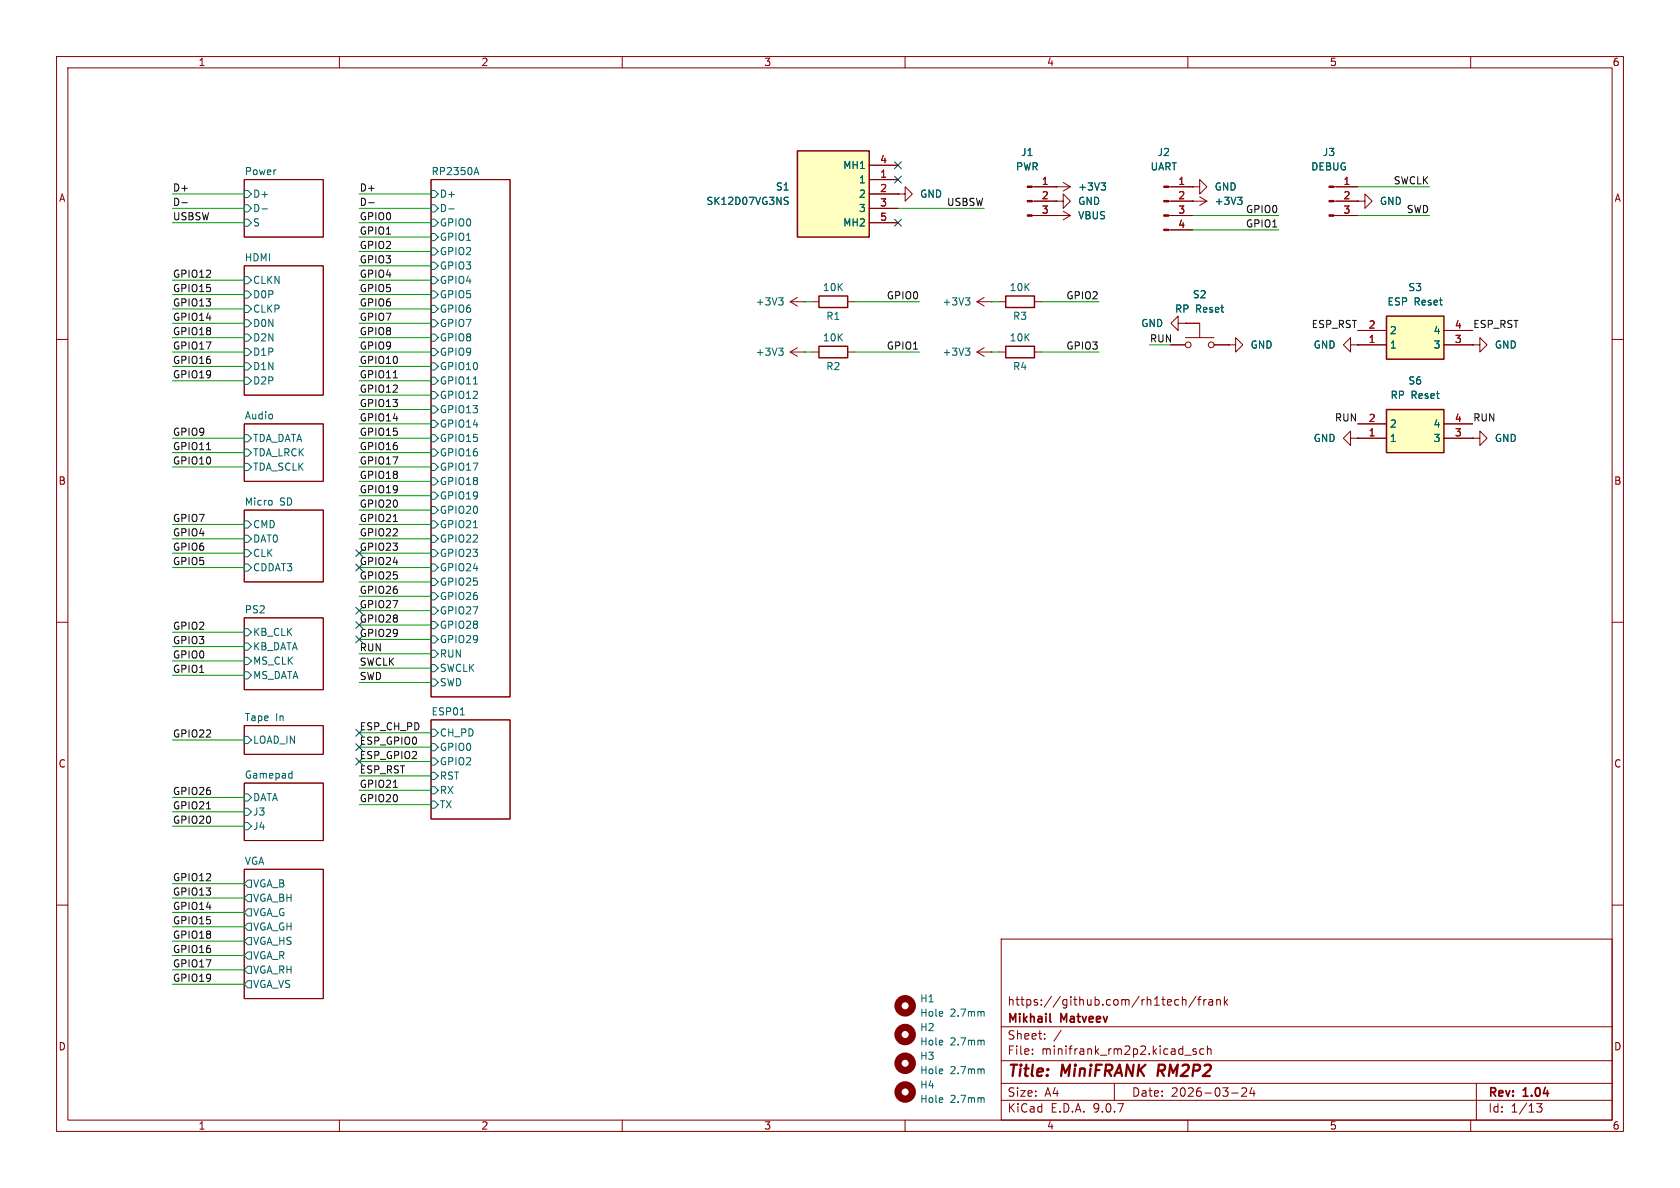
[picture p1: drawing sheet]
<svg xmlns="http://www.w3.org/2000/svg" width="297mm" height="210mm" viewBox="0 0 297 210" stroke-linecap="round" stroke-linejoin="round" font-family="sans-serif">
<g fill="none" stroke="#840000" stroke-width=".18">
<path d="M10 10h277v190h-277zM12 12h273v186h-273zM60 10v2M110 10v2M160 10v2M210 10v2M260 10v2M43.2 31.8h13.9v10.1h-13.9zM76.2 31.8h14v91.4h-14zM240 35.6h1.3v-1.3l1.3 1.3-1.3 1.2v-1.2M240 35.6h.1M43.2 47h13.9v22.9h-13.9z"/>
<path d="M10 60h2M43.2 74.9h13.9v10.2h-13.9zM176.5 62.2h1.3M182.9 62.2h1.2M285 60h2M43.2 90.2h13.9v12.7h-13.9zM10 110h2M43.2 109.2h13.9v12.7h-13.9zM285 110h2M43.2 128.3h13.9v5.1h-13.9zM43.2 138.4h13.9v10.2h-13.9zM76.2 127.3h14v17.5h-14z"/>
<path d="M43.2 153.7h13.9v22.8h-13.9zM10 160h2M177 166h108v32h-108zM208 176.7l.4 .1M208.4 177.6l-.4 .1M209 176.8l.2-.1 .4 .1 .1 .9M209 176.2v1.5M211.5 176.1l-1.3 2M211.7 176.7h.6M212.3 176.2l-.3 .2v1.3M212.8 176.7v1M213.2 176.7l-.2 .1-.2 .2"/>
<path d="M213.7 176.8h.6l.1 .9M214.4 177.1h-.5a.29 .29 0 0 0-.2 .3 .29 .29 0 0 0 .2 .3l.5-.1M215.1 176.8l.2-.1 .4 .1v.9M215.1 176.7v1M216.5 176.2v1.5M216.6 177.1l.4 .6M217 176.7l-.5 .6M285 160h2M60 198v2M110 198v2M160 198v2M177 194.5h108"/>
<path d="M177 191.5h108M177 187.5h108M177 181.5h108M182.5 186.3v.1M182.5 185.5v.1M184.7 183.6v.1M184.7 182.8v.1M187.6 182.1l-1.3 2M197 191.5v3M209.5 186.5h1.1M210 198v2M211.5 185.5l-.4-.1-.2 .2 .1 .2 .5 .2v.3h-.6"/>
<path d="M212.8 185.5l-.4-.1-.3 .3v.4l.1 .2h.6M213.5 185.5l.2-.1 .3 .1 .1 .9M213.5 184.9v1.5M217.7 193.2h1.2M219.5 192.4l.6-.1 .2 .1 .1 .3-.9 1.1h.9M221.3 192.2l-.3 1.1h.9M221.7 192.8v1M260 198v2M261 191.5v6.5M271.7 195.1h.9l-.5 .6 .4 .1v.7l-.2 .1-.6-.1"/>
</g>
<path d="M204.9 188.2l-.3 2" fill="none" stroke="#840000" stroke-width=".4"/>
<path d="M185.6 180.5l.2 .2" fill="none" stroke="#840000" stroke-width=".3"/>
<g fill="none" stroke="#006464" stroke-width=".18">
<path d="M43.2 33.7h.6l.6 .6-.6 .6h-.6zM43.2 36.2h.6l.6 .6-.6 .7h-.6zM43.2 38.7h.6l.6 .7-.6 .6h-.6zM46.3 36.9h1M76.2 33.7h.6l.7 .6-.7 .6h-.6zM76.2 36.2h.6l.7 .6-.7 .7h-.6zM76.2 38.7h.6l.7 .7-.7 .6h-.6zM79.3 36.9h1M83.9 30.5h.6M84.2 29.6l.4 1.3M43.2 48.9h.6l.6 .6-.6 .7h-.6zM43.2 51.4h.6l.6 .7-.6 .6h-.6z"/>
<path d="M43.2 54h.6l.6 .6-.6 .6h-.6zM43.2 56.5h.6l.6 .7-.6 .6h-.6zM43.2 59.1h.6l.6 .6-.6 .6h-.6zM76.2 41.3h.6l.7 .6-.7 .6h-.6zM76.2 43.8h.6l.7 .7-.7 .6h-.6zM76.2 46.4h.6l.7 .6-.7 .6h-.6zM76.2 48.9h.6l.7 .6-.7 .7h-.6zM76.2 51.4h.6l.7 .7-.7 .6h-.6zM76.2 54h.6l.7 .6-.7 .6h-.6zM76.2 56.5h.6l.7 .7-.7 .6h-.6zM76.2 59.1h.6l.7 .6-.7 .6h-.6zM43.2 76.8h.6l.6 .7-.6 .6h-.6z"/>
<path d="M43.2 79.4h.6l.6 .6-.6 .6h-.6zM43.2 61.6h.6l.6 .6-.6 .7h-.6zM43.2 64.1h.6l.6 .7-.6 .6h-.6zM43.2 66.7h.6l.6 .6-.6 .6h-.6zM76.2 61.6h.6l.7 .6-.7 .7h-.6zM76.2 64.1h.6l.7 .7-.7 .6h-.6zM76.2 66.7h.6l.7 .6-.7 .6h-.6zM76.2 69.2h.6l.7 .7-.7 .6h-.6zM76.2 71.8h.6l.7 .6-.7 .6h-.6zM76.2 74.3h.6l.7 .6-.7 .7h-.6zM76.2 76.8h.6l.7 .7-.7 .6h-.6zM76.2 79.4h.6l.7 .6-.7 .6h-.6z"/>
<path d="M83.7 67.9h.7M43.2 81.9h.6l.6 .7-.6 .6h-.6zM43.2 92.1h.6l.6 .6-.6 .6h-.6zM43.2 94.6h.6l.6 .7-.6 .6h-.6zM43.2 97.2h.6l.6 .6-.6 .6h-.6zM43.2 99.7h.6l.6 .6-.6 .7h-.6zM48.1 88.6v.6M76.2 81.9h.6l.7 .7-.7 .6h-.6zM76.2 84.5h.6l.7 .6-.7 .6h-.6zM76.2 87h.6l.7 .6-.7 .7h-.6zM76.2 89.5h.6l.7 .7-.7 .6h-.6zM76.2 92.1h.6l.7 .6-.7 .6h-.6z"/>
<path d="M76.2 94.6h.6l.7 .7-.7 .6h-.6zM76.2 97.2h.6l.7 .6-.7 .6h-.6zM76.2 99.7h.6l.7 .6-.7 .7h-.6zM83.7 93.3h.7M43.2 111.1h.6l.6 .7-.6 .6h-.6zM43.2 113.7h.6l.6 .6-.6 .6h-.6zM43.2 116.2h.6l.6 .6-.6 .7h-.6zM43.2 118.7h.6l.6 .7-.6 .6h-.6zM76.2 102.2h.6l.7 .7-.7 .6h-.6zM76.2 104.8h.6l.7 .6-.7 .6h-.6zM76.2 107.3h.6l.7 .7-.7 .6h-.6zM76.2 109.9h.6l.7 .6-.7 .6h-.6z"/>
<path d="M76.2 112.4h.6l.7 .6-.7 .7h-.6zM76.2 114.9h.6l.7 .7-.7 .6h-.6zM76.2 117.5h.6l.7 .6-.7 .6h-.6zM43.2 130.2h.6l.6 .6-.6 .6h-.6zM51.3 136.7l.3 .1M51.6 136.3v1.3M51.6 137.5l-.3 .1M76.2 120h.6l.7 .7-.7 .6h-.6zM76.2 128.9h.6l.7 .6-.7 .7h-.6zM76.2 131.4h.6l.7 .7-.7 .6h-.6zM76.2 134h.6l.7 .6-.7 .7h-.6zM76.2 136.5h.6l.7 .7-.7 .6h-.6z"/>
<path d="M76.2 139.1h.6l.7 .6-.7 .6h-.6zM81.4 126.4h.7M43.2 140.3h.6l.6 .7-.6 .6h-.6zM43.2 142.9h.6l.6 .6-.6 .6h-.6zM43.2 145.4h.6l.6 .7-.6 .6h-.6zM43.8 155.6h.6v1.2h-.6l-.6-.6zM43.8 158.1h.6v1.3h-.6l-.6-.6zM76.2 141.6h.6l.7 .6-.7 .7h-.6zM43.8 160.7h.6v1.2h-.6l-.6-.6zM43.8 163.2h.6v1.3h-.6l-.6-.7zM43.8 165.7h.6v1.3h-.6l-.6-.6zM43.8 168.3h.6v1.2h-.6l-.6-.6z"/>
<path d="M43.8 170.8h.6v1.3h-.6l-.6-.6zM43.8 173.4h.6v1.2h-.6l-.6-.6z"/>
</g>
<path d="M177.8 61.2h5.1v2h-5.1z" fill="none" stroke="#840000" stroke-width=".25"/>
<path d="M245.1 55.9h10.2v7.6h-10.2z" fill="#ffffc2"/>
<path d="M245.1 55.9h10.2v7.6h-10.2z" fill="none" stroke="#840000" stroke-width=".25"/>
<g fill="none" stroke="#840000" stroke-width=".18">
<path d="M206.6 35.6h6.8M206.6 33h4.2M206.6 38.1h4.2M210.8 35.6h.1M210.8 33h1.3v-1.2l1.3 1.2-1.3 1.3v-1.3M210.8 33h.1M212.1 34.8l1.3 .8M213.4 35.6l-1.3 .7M206.6 40.6h4.2M240 58.4h5.1M255.3 58.4h5M240 61h5.1"/>
<path d="M255.3 61h5M260.3 61h1.3v-1.3l1.3 1.3-1.3 1.2v-1.2M260.3 61h.1"/>
</g>
<path d="M218.8 34.9h.8l-.4 .5M219.3 35.4l.3 .2v.3l-.3 .2" fill="none" stroke="#006464" stroke-width=".18"/>
<g fill="#840000" stroke="#840000" stroke-width=".18">
<path d="M205.7 32.9h.9v.2h-.9z"/>
<path d="M205.7 35.4h.9v.3h-.9z"/>
<path d="M205.7 38h.9v.2h-.9z"/>
<path d="M205.7 40.5h.9v.3h-.9z"/>
</g>
<path d="M141 26.7h12.7v15.2h-12.7z" fill="#ffffc2"/>
<path d="M141 26.7h12.7v15.2h-12.7z" fill="none" stroke="#840000" stroke-width=".25"/>
<path d="M153.7 29.2h5M153.7 31.8h5M153.7 34.3h5M153.7 36.8h5M153.7 39.4h5" fill="none" stroke="#840000" stroke-width=".18"/>
<path d="M138.9 35.5l.3 .1 .1 .3-.2 .2h-.3M138.9 34.9h.4" fill="none" stroke="#006464" stroke-width=".18"/>
<path d="M245.1 72.4h10.2v7.6h-10.2z" fill="#ffffc2"/>
<path d="M144.8 52.3h5.1v2.1h-5.1zM177.8 52.3h5.1v2.1h-5.1zM144.8 61.2h5.1v2h-5.1zM245.1 72.4h10.2v7.6h-10.2z" fill="none" stroke="#840000" stroke-width=".25"/>
<g fill="none" stroke="#840000" stroke-width=".18">
<path d="M153.7 29.2h5M153.7 31.8h5M153.7 34.3h5M153.7 36.8h5M153.7 39.4h5M158.7 34.3h1.3v-1.3l1.3 1.3-1.3 1.3v-1.3M158.7 34.3h.1M182.5 33h6.7M182.5 35.6h4.2M182.5 38.1h6.7M186.7 38.1h.1M186.7 33h.1"/>
<path d="M186.7 35.6h1.3v-1.3l1.2 1.3-1.2 1.2v-1.2M186.7 35.6h.1M188 37.3l1.2 .8M188 32.3l1.2 .7M189.2 38.1l-1.2 .8M189.2 33l-1.2 .8M207 33h3.8M207 35.6h3.8M207 38.1h3.8M210.8 35.6h.1M210.8 33h.1M235.8 33h4.2"/>
<path d="M235.8 35.6h4.2M235.8 38.1h4.2M240 35.6h.1M139.7 53.3h2.5M139.7 53.3l1.3 .8M141 52.6l-1.3 .7M142.2 53.3h.1M143.5 53.3h1.3M149.9 53.3h1.2M172.7 53.3l1.3 .8M172.7 53.3h2.6M174 52.6l-1.3 .7"/>
<path d="M175.3 53.3h.1M176.5 53.3h1.3M182.9 53.3h1.2M207 40.6h3.8M208.3 57.2v-1.3l-1.3 1.3 1.3 1.2v-1.2h1.2M209.5 57.2h.1M209.5 57.2h2.6v2.5M209.5 59.7h5.1M240 58.4h5.1M255.3 58.4h5M139.7 62.2h2.5M139.7 62.2l1.3 .8"/>
<path d="M141 61.5l-1.3 .7M142.2 62.2h.1M143.5 62.2h1.3M149.9 62.2h1.2M172.7 62.2l1.3 .8M172.7 62.2h2.6M174 61.5l-1.3 .7M175.3 62.2h.1M207 61h2.5M214.6 61h2.6M217.2 61h1.2v-1.3l1.3 1.3-1.3 1.2v-1.2M217.2 61h.1"/>
<path d="M238.8 61v-1.3l-1.3 1.3 1.3 1.2v-1.2h1.2M238.8 77.5v-1.3l-1.3 1.3 1.3 1.2v-1.2h1.2M240 61h.1M240 77.5h.1M240 74.9h5.1M240 77.5h5.1M240 61h5.1M255.3 74.9h5M255.3 77.5h5M255.3 61h5M260.3 77.5h1.3v-1.3l1.3 1.3-1.3 1.2v-1.2M260.3 77.5h.1"/>
<path d="M260.3 61h.1"/>
<circle cx="210.1" cy="61" r=".51"/>
<circle cx="214.1" cy="61" r=".51"/>
</g>
<g fill="#840000" stroke="#840000" stroke-width=".18">
<path d="M181.6 32.9h.9v.2h-.9z"/>
<path d="M181.6 35.4h.9v.3h-.9z"/>
<path d="M181.6 38h.9v.2h-.9z"/>
<path d="M234.9 32.9h.9v.2h-.9z"/>
<path d="M234.9 35.4h.9v.3h-.9z"/>
<path d="M234.9 38h.9v.2h-.9z"/>
</g>
<g fill="none" stroke="#006464" stroke-width=".18">
<path d="M138.9 35.5l.3 .1 .1 .3-.2 .2h-.3M138.9 34.9h.4M194.7 32.3h.7l-.4 .5M195.2 32.8l.2 .3v.3l-.2 .2M218.8 34.9h.8l-.4 .5M219.3 35.4l.3 .2v.3l-.3 .2M137.7 52.6h.7l-.4 .5M138.2 53.1l.2 .3v.3l-.2 .2M170.7 52.6h.8l-.5 .5M171.2 53.1l.3 .3v.3l-.3 .2M137.7 61.5h.7l-.4 .5M138.2 62l.2 .3v.3l-.2 .2"/>
<path d="M170.7 61.5h.8l-.5 .5M171.2 62l.3 .3v.3l-.3 .2M173.8 178.8l.2 .2v.6M173.8 183.9l.2 .2v.6M173.8 189l.2 .1v.7M173.8 194l.2 .2v.7"/>
</g>
<g fill="none" stroke="#840000" stroke-width="1.3">
<circle cx="160" cy="177.8" r="1.27"/>
<circle cx="160" cy="188" r="1.27"/>
<circle cx="160" cy="193" r="1.27"/>
<circle cx="160" cy="182.9" r="1.27"/>
</g>
<path d="M32.2 35.8h.9M65.2 35.8h.9M36.5 79.5h.7M69.5 66.8h.8M69.5 92.2h.8M69.5 139.2h.8M36.5 143h.7" fill="none" stroke="#0f0f0f" stroke-width=".18"/>
<g fill="none" stroke="#009600" stroke-width=".18">
<path d="M30.5 39.4h12.7M30.5 36.8h12.7M30.5 34.3h12.7M63.5 39.4h12.7M63.5 36.8h12.7M63.5 34.3h12.7M158.7 36.8h15.3M210.8 38.1h15.3M240 38.1h12.7M240 33h12.7M30.5 57.2h12.7M30.5 54.6h12.7"/>
<path d="M30.5 49.5h12.7M30.5 52.1h12.7M30.5 59.7h12.7M63.5 57.2h12.7M63.5 41.9h12.7M63.5 44.5h12.7M63.5 54.6h12.7M63.5 49.5h12.7M63.5 52.1h12.7M63.5 47h12.7M63.5 59.7h12.7M142.2 53.3h1.3"/>
<path d="M151.1 53.3h11.5M175.3 53.3h1.2M184.1 53.3h10.2M210.8 40.6h15.3M30.5 64.8h12.7M30.5 62.2h12.7M30.5 77.5h12.7M30.5 67.3h12.7M63.5 72.4h12.7M63.5 69.9h12.7M63.5 64.8h12.7M63.5 62.2h12.7"/>
<path d="M63.5 77.5h12.7M63.5 67.3h12.7M63.5 74.9h12.7M142.2 62.2h1.3M151.1 62.2h11.5M175.3 62.2h1.2M184.1 62.2h10.2M203.2 61h3.8M30.5 92.7h12.7M30.5 97.8h12.7M30.5 95.3h12.7M30.5 82.6h12.7"/>
<path d="M30.5 80h12.7M63.5 90.2h12.7M63.5 92.7h12.7M63.5 97.8h12.7M63.5 95.3h12.7M63.5 82.6h12.7M63.5 80h12.7M63.5 85.1h12.7M63.5 87.6h12.7M30.5 100.3h12.7M30.5 111.8h12.7M30.5 114.3h12.7"/>
<path d="M30.5 116.8h12.7M30.5 119.4h12.7M63.5 102.9h12.7M63.5 105.4h12.7M63.5 108h12.7M63.5 100.3h12.7M63.5 118.1h12.7M63.5 113h12.7M63.5 110.5h12.7M63.5 115.6h12.7M30.5 130.8h12.7M63.5 129.5h12.7"/>
<path d="M63.5 137.2h12.7M63.5 134.6h12.7M63.5 139.7h12.7M63.5 120.7h12.7M63.5 132.1h12.7M30.5 156.2h12.7M30.5 158.8h12.7M30.5 146.1h12.7M30.5 143.5h12.7M30.5 141h12.7M63.5 142.2h12.7M30.5 163.8h12.7"/>
<path d="M30.5 161.3h12.7M30.5 174h12.7M30.5 171.5h12.7M30.5 168.9h12.7M30.5 166.4h12.7"/>
</g>
<g fill="none" stroke="#000084" stroke-width=".18">
<path d="M158.1 28.6l1.3 1.2M158.1 31.1l1.3 1.3M158.1 38.8l1.3 1.2M159.4 28.6l-1.3 1.2M159.4 31.1l-1.3 1.3M159.4 38.8l-1.3 1.2M62.9 99.7l1.2 1.2M62.9 97.2l1.2 1.2M64.1 99.7l-1.2 1.2M64.1 97.2l-1.2 1.2M62.9 107.3l1.2 1.3M62.9 112.4l1.2 1.2"/>
<path d="M62.9 109.9l1.2 1.2M64.1 107.3l-1.2 1.3M64.1 112.4l-1.2 1.2M64.1 109.9l-1.2 1.2M62.9 134l1.2 1.2M62.9 131.5l1.2 1.2M62.9 128.9l1.2 1.2M64.1 134l-1.2 1.2M64.1 131.5l-1.2 1.2M64.1 128.9l-1.2 1.2"/>
</g>
<g font-size="2.8" fill="#840000">
<text x="178" y="190.9">Title:</text>
<text x="187.7" y="190.9">MiniFRANK</text>
<text x="205.5" y="190.9">RM2P2</text>
</g>
<g font-size="2.1" fill="#840000">
<text x="178" y="178">https://github.com/rh1tech/frank</text>
<text x="178" y="184">Sheet:</text>
<text x="178" y="181.2">Mikhail</text>
<text x="187.6" y="181.2">Matveev</text>
<text x="178" y="186.7">File:</text>
<text x="184.1" y="186.7">minifrank_rm2p2.kicad_sch</text>
<text x="178" y="196.9">KiCad</text>
<text x="178" y="194.1">Size:</text>
<text x="184.7" y="194.1">A4</text>
<text x="185.7" y="196.9">E.D.A.</text>
<text x="193.3" y="196.9">9.0.7</text>
<text x="200" y="194.1">Date:</text>
<text x="207" y="194.1">2026-03-24</text>
<text x="263" y="194.3">Rev:</text>
<text x="263" y="196.9">Id:</text>
<text x="267.1" y="196.9">1/13</text>
<text x="269.4" y="194.3">1.04</text>
</g>
<g font-size="1.8" fill="#840000">
<text x="35" y="11.9">1</text>
<text x="85" y="11.9">2</text>
<text x="135" y="11.9">3</text>
<text x="185" y="11.9">4</text>
<text x="235" y="11.9">5</text>
<text x="285" y="11.9">6</text>
<text x="10.3" y="35.9">A</text>
<text x="285.3" y="35.9">A</text>
<text x="10.3" y="85.9">B</text>
<text x="285.3" y="85.9">B</text>
<text x="10.3" y="135.9">C</text>
<text x="285.3" y="135.9">C</text>
<text x="10.3" y="185.9">D</text>
<text x="285.3" y="185.9">D</text>
<text x="35" y="199.9">1</text>
<text x="85" y="199.9">2</text>
<text x="135" y="199.9">3</text>
<text x="185" y="199.9">4</text>
<text x="235" y="199.9">5</text>
<text x="285" y="199.9">6</text>
</g>
<g font-size="1.8" fill="#a90000">
<text x="155.5" y="29">4</text>
<text x="155.5" y="31.5">1</text>
<text x="155.5" y="34">2</text>
<text x="184.1" y="32.8">1</text>
<text x="184.1" y="35.3">2</text>
<text x="208.2" y="32.8">1</text>
<text x="208.2" y="35.3">2</text>
<text x="237.4" y="32.8">1</text>
<text x="237.4" y="35.3">2</text>
<text x="155.5" y="36.6">3</text>
<text x="155.5" y="39.1">5</text>
<text x="184.1" y="37.8">3</text>
<text x="208.2" y="37.8">3</text>
<text x="208.2" y="40.4">4</text>
<text x="237.4" y="37.8">3</text>
<text x="241.9" y="58.2">2</text>
<text x="257.1" y="58.2">4</text>
<text x="241.9" y="60.7">1</text>
<text x="257.1" y="60.7">3</text>
<text x="241.9" y="74.7">2</text>
<text x="241.9" y="77.2">1</text>
<text x="257.1" y="74.7">4</text>
<text x="257.1" y="77.2">3</text>
</g>
<g font-size="1.8" fill="#006464">
<text x="180.4" y="27.8">J1</text>
<text x="204.5" y="27.8">J2</text>
<text x="233.8" y="27.8">J3</text>
<text x="43.2" y="31">Power</text>
<text x="44.6" y="35.2">D+</text>
<text x="76.2" y="31">RP2350A</text>
<text x="77.7" y="35.2">D+</text>
<text x="137.1" y="33.9">S1</text>
<text x="149" y="30.1">MH1</text>
<text x="151.7" y="32.6">1</text>
<text x="151.7" y="35.2">2</text>
<text x="162.6" y="35.2">GND</text>
<text x="179.5" y="30.3">PWR</text>
<text x="190.5" y="33.9">+3V3</text>
<text x="203.3" y="30.3">UART</text>
<text x="214.6" y="33.9">GND</text>
<text x="231.7" y="30.3">DEBUG</text>
<text x="44.6" y="37.7">D-</text>
<text x="44.6" y="40.2">S</text>
<text x="77.7" y="37.7">D-</text>
<text x="77.7" y="40.2">GPIO0</text>
<text x="124.8" y="36.4">SK12D07VG3NS</text>
<text x="149" y="40.2">MH2</text>
<text x="151.7" y="37.7">3</text>
<text x="190.5" y="36.4">GND</text>
<text x="190.5" y="39">VBUS</text>
<text x="214.6" y="36.4">+3V3</text>
<text x="243.8" y="36.4">GND</text>
<text x="43.2" y="46.3">HDMI</text>
<text x="77.7" y="42.8">GPIO1</text>
<text x="77.7" y="45.3">GPIO2</text>
<text x="77.7" y="47.9">GPIO3</text>
<text x="44.6" y="50.4">CLKN</text>
<text x="44.6" y="52.9">D0P</text>
<text x="77.7" y="50.4">GPIO4</text>
<text x="77.7" y="52.9">GPIO5</text>
<text x="145.4" y="51.7">10K</text>
<text x="178.4" y="51.7">10K</text>
<text x="210.8" y="52.9">S2</text>
<text x="248.9" y="51.7">S3</text>
<text x="44.6" y="55.5">CLKP</text>
<text x="44.6" y="58">D0N</text>
<text x="77.7" y="55.5">GPIO6</text>
<text x="77.7" y="58">GPIO7</text>
<text x="133.5" y="54.2">+3V3</text>
<text x="146" y="56.7">R1</text>
<text x="166.5" y="54.2">+3V3</text>
<text x="179" y="56.7">R3</text>
<text x="201.7" y="58">GND</text>
<text x="207.6" y="55.5">RP</text>
<text x="211.3" y="55.5">Reset</text>
<text x="245.2" y="54.2">ESP</text>
<text x="245.6" y="59.3">2</text>
<text x="250" y="54.2">Reset</text>
<text x="253.3" y="59.3">4</text>
<text x="44.6" y="60.6">D2N</text>
<text x="44.6" y="63.1">D1P</text>
<text x="44.6" y="65.6">D1N</text>
<text x="77.7" y="60.6">GPIO8</text>
<text x="77.7" y="63.1">GPIO9</text>
<text x="77.7" y="65.6">GPIO10</text>
<text x="133.5" y="63.1">+3V3</text>
<text x="145.4" y="60.6">10K</text>
<text x="146" y="65.6">R2</text>
<text x="166.5" y="63.1">+3V3</text>
<text x="178.4" y="60.6">10K</text>
<text x="179" y="65.6">R4</text>
<text x="221" y="61.8">GND</text>
<text x="232.1" y="61.8">GND</text>
<text x="245.6" y="61.8">1</text>
<text x="253.3" y="61.8">3</text>
<text x="264.2" y="61.8">GND</text>
<text x="44.6" y="68.2">D2P</text>
<text x="77.7" y="68.2">GPIO11</text>
<text x="77.7" y="70.7">GPIO12</text>
<text x="245.7" y="70.7">RP</text>
<text x="248.9" y="68.2">S6</text>
<text x="249.4" y="70.7">Reset</text>
<text x="43.2" y="74.2">Audio</text>
<text x="77.7" y="73.3">GPIO13</text>
<text x="77.7" y="75.8">GPIO14</text>
<text x="245.6" y="75.8">2</text>
<text x="253.3" y="75.8">4</text>
<text x="44.6" y="78.3">TDA_DATA</text>
<text x="44.6" y="80.9">TDA_LRCK</text>
<text x="44.6" y="83.4">TDA_SCLK</text>
<text x="77.7" y="78.3">GPIO15</text>
<text x="77.7" y="80.9">GPIO16</text>
<text x="77.7" y="83.4">GPIO17</text>
<text x="232.1" y="78.3">GND</text>
<text x="245.6" y="78.3">1</text>
<text x="253.3" y="78.3">3</text>
<text x="264.2" y="78.3">GND</text>
<text x="43.2" y="89.5">Micro</text>
<text x="49.4" y="89.5">SD</text>
<text x="77.7" y="86">GPIO18</text>
<text x="77.7" y="88.5">GPIO19</text>
<text x="44.6" y="93.6">CMD</text>
<text x="77.7" y="91">GPIO20</text>
<text x="77.7" y="93.6">GPIO21</text>
<text x="44.6" y="96.1">DAT0</text>
<text x="44.6" y="98.7">CLK</text>
<text x="44.6" y="101.2">CDDAT3</text>
<text x="77.7" y="96.1">GPIO22</text>
<text x="77.7" y="98.7">GPIO23</text>
<text x="77.7" y="101.2">GPIO24</text>
<text x="77.7" y="103.7">GPIO25</text>
<text x="77.7" y="106.3">GPIO26</text>
<text x="43.2" y="108.5">PS2</text>
<text x="44.6" y="112.6">KB_CLK</text>
<text x="77.7" y="108.8">GPIO27</text>
<text x="77.7" y="111.4">GPIO28</text>
<text x="77.7" y="113.9">GPIO29</text>
<text x="44.6" y="115.2">KB_DATA</text>
<text x="44.6" y="117.7">MS_CLK</text>
<text x="77.7" y="116.4">RUN</text>
<text x="77.7" y="119">SWCLK</text>
<text x="44.6" y="120.2">MS_DATA</text>
<text x="77.7" y="121.5">SWD</text>
<text x="43.2" y="127.6">Tape</text>
<text x="44.6" y="131.7">LOAD_IN</text>
<text x="48.7" y="127.6">In</text>
<text x="76.2" y="126.5">ESP01</text>
<text x="77.7" y="130.4">CH_PD</text>
<text x="43.2" y="137.7">Gamepad</text>
<text x="77.7" y="132.9">GPIO0</text>
<text x="77.7" y="135.5">GPIO2</text>
<text x="44.6" y="141.8">DATA</text>
<text x="77.7" y="138">RST</text>
<text x="77.7" y="140.6">RX</text>
<text x="77.7" y="143.1">TX</text>
<text x="44.6" y="144.4">J3</text>
<text x="44.6" y="146.9">J4</text>
<text x="43.2" y="153">VGA</text>
<text x="44.6" y="157.1">VGA_B</text>
<text x="44.6" y="159.6">VGA_BH</text>
<text x="44.6" y="162.2">VGA_G</text>
<text x="44.6" y="164.7">VGA_GH</text>
<text x="44.6" y="167.2">VGA_HS</text>
<text x="44.6" y="169.8">VGA_R</text>
<text x="44.6" y="172.3">VGA_RH</text>
<text x="44.6" y="174.9">VGA_VS</text>
<text x="162.6" y="179.9">Hole</text>
<text x="162.6" y="177.4">H1</text>
<text x="168" y="179.9">2.7mm</text>
<text x="162.6" y="185">Hole</text>
<text x="162.6" y="182.5">H2</text>
<text x="168" y="185">2.7mm</text>
<text x="162.6" y="190.1">Hole</text>
<text x="162.6" y="187.6">H3</text>
<text x="168" y="190.1">2.7mm</text>
<text x="162.6" y="195.2">Hole</text>
<text x="162.6" y="192.6">H4</text>
<text x="168" y="195.2">2.7mm</text>
</g>
<g font-size="1.8" fill="#0f0f0f">
<text x="30.5" y="33.9">D+</text>
<text x="63.5" y="33.9">D+</text>
<text x="246.3" y="32.7">SWCLK</text>
<text x="30.5" y="39">USBSW</text>
<text x="30.5" y="36.5">D-</text>
<text x="63.5" y="39">GPIO0</text>
<text x="63.5" y="36.5">D-</text>
<text x="63.5" y="41.6">GPIO1</text>
<text x="167.3" y="36.5">USBSW</text>
<text x="220.2" y="37.8">GPIO0</text>
<text x="220.2" y="40.3">GPIO1</text>
<text x="248.6" y="37.8">SWD</text>
<text x="63.5" y="44.1">GPIO2</text>
<text x="63.5" y="46.6">GPIO3</text>
<text x="30.5" y="49.2">GPIO12</text>
<text x="30.5" y="51.7">GPIO15</text>
<text x="63.5" y="49.2">GPIO4</text>
<text x="63.5" y="51.7">GPIO5</text>
<text x="156.7" y="53">GPIO0</text>
<text x="188.4" y="53">GPIO2</text>
<text x="30.5" y="54.3">GPIO13</text>
<text x="30.5" y="59.3">GPIO18</text>
<text x="30.5" y="56.8">GPIO14</text>
<text x="63.5" y="54.3">GPIO6</text>
<text x="63.5" y="59.3">GPIO8</text>
<text x="63.5" y="56.8">GPIO7</text>
<text x="231.8" y="58.1">ESP_RST</text>
<text x="260.3" y="58.1">ESP_RST</text>
<text x="30.5" y="61.9">GPIO17</text>
<text x="30.5" y="64.4">GPIO16</text>
<text x="63.5" y="64.4">GPIO10</text>
<text x="63.5" y="61.9">GPIO9</text>
<text x="156.7" y="61.9">GPIO1</text>
<text x="188.4" y="61.9">GPIO3</text>
<text x="203.2" y="60.6">RUN</text>
<text x="30.5" y="67">GPIO19</text>
<text x="63.5" y="67">GPIO11</text>
<text x="63.5" y="69.5">GPIO12</text>
<text x="30.5" y="77.1">GPIO9</text>
<text x="63.5" y="72">GPIO13</text>
<text x="63.5" y="77.1">GPIO15</text>
<text x="63.5" y="74.6">GPIO14</text>
<text x="235.9" y="74.6">RUN</text>
<text x="260.3" y="74.6">RUN</text>
<text x="30.5" y="82.2">GPIO10</text>
<text x="30.5" y="79.7">GPIO11</text>
<text x="63.5" y="82.2">GPIO17</text>
<text x="63.5" y="79.7">GPIO16</text>
<text x="63.5" y="89.8">GPIO20</text>
<text x="63.5" y="87.3">GPIO19</text>
<text x="63.5" y="84.7">GPIO18</text>
<text x="30.5" y="94.9">GPIO4</text>
<text x="30.5" y="92.4">GPIO7</text>
<text x="63.5" y="92.4">GPIO21</text>
<text x="63.5" y="94.9">GPIO22</text>
<text x="30.5" y="97.4">GPIO6</text>
<text x="30.5" y="100">GPIO5</text>
<text x="63.5" y="100">GPIO24</text>
<text x="63.5" y="97.4">GPIO23</text>
<text x="63.5" y="105.1">GPIO26</text>
<text x="63.5" y="102.5">GPIO25</text>
<text x="63.5" y="107.6">GPIO27</text>
<text x="30.5" y="111.4">GPIO2</text>
<text x="30.5" y="114">GPIO3</text>
<text x="63.5" y="110.1">GPIO28</text>
<text x="63.5" y="112.7">GPIO29</text>
<text x="30.5" y="119">GPIO1</text>
<text x="30.5" y="116.5">GPIO0</text>
<text x="63.5" y="117.8">SWCLK</text>
<text x="63.5" y="115.2">RUN</text>
<text x="63.5" y="120.3">SWD</text>
<text x="30.5" y="130.5">GPIO22</text>
<text x="63.5" y="129.2">ESP_CH_PD</text>
<text x="63.5" y="131.7">ESP_GPIO0</text>
<text x="63.5" y="136.8">ESP_RST</text>
<text x="63.5" y="134.3">ESP_GPIO2</text>
<text x="30.5" y="143.2">GPIO21</text>
<text x="30.5" y="140.6">GPIO26</text>
<text x="63.5" y="139.4">GPIO21</text>
<text x="63.5" y="141.9">GPIO20</text>
<text x="30.5" y="145.7">GPIO20</text>
<text x="30.5" y="155.9">GPIO12</text>
<text x="30.5" y="158.4">GPIO13</text>
<text x="30.5" y="160.9">GPIO14</text>
<text x="30.5" y="163.5">GPIO15</text>
<text x="30.5" y="166">GPIO18</text>
<text x="30.5" y="171.1">GPIO17</text>
<text x="30.5" y="173.6">GPIO19</text>
<text x="30.5" y="168.6">GPIO16</text>
</g>
</svg>
